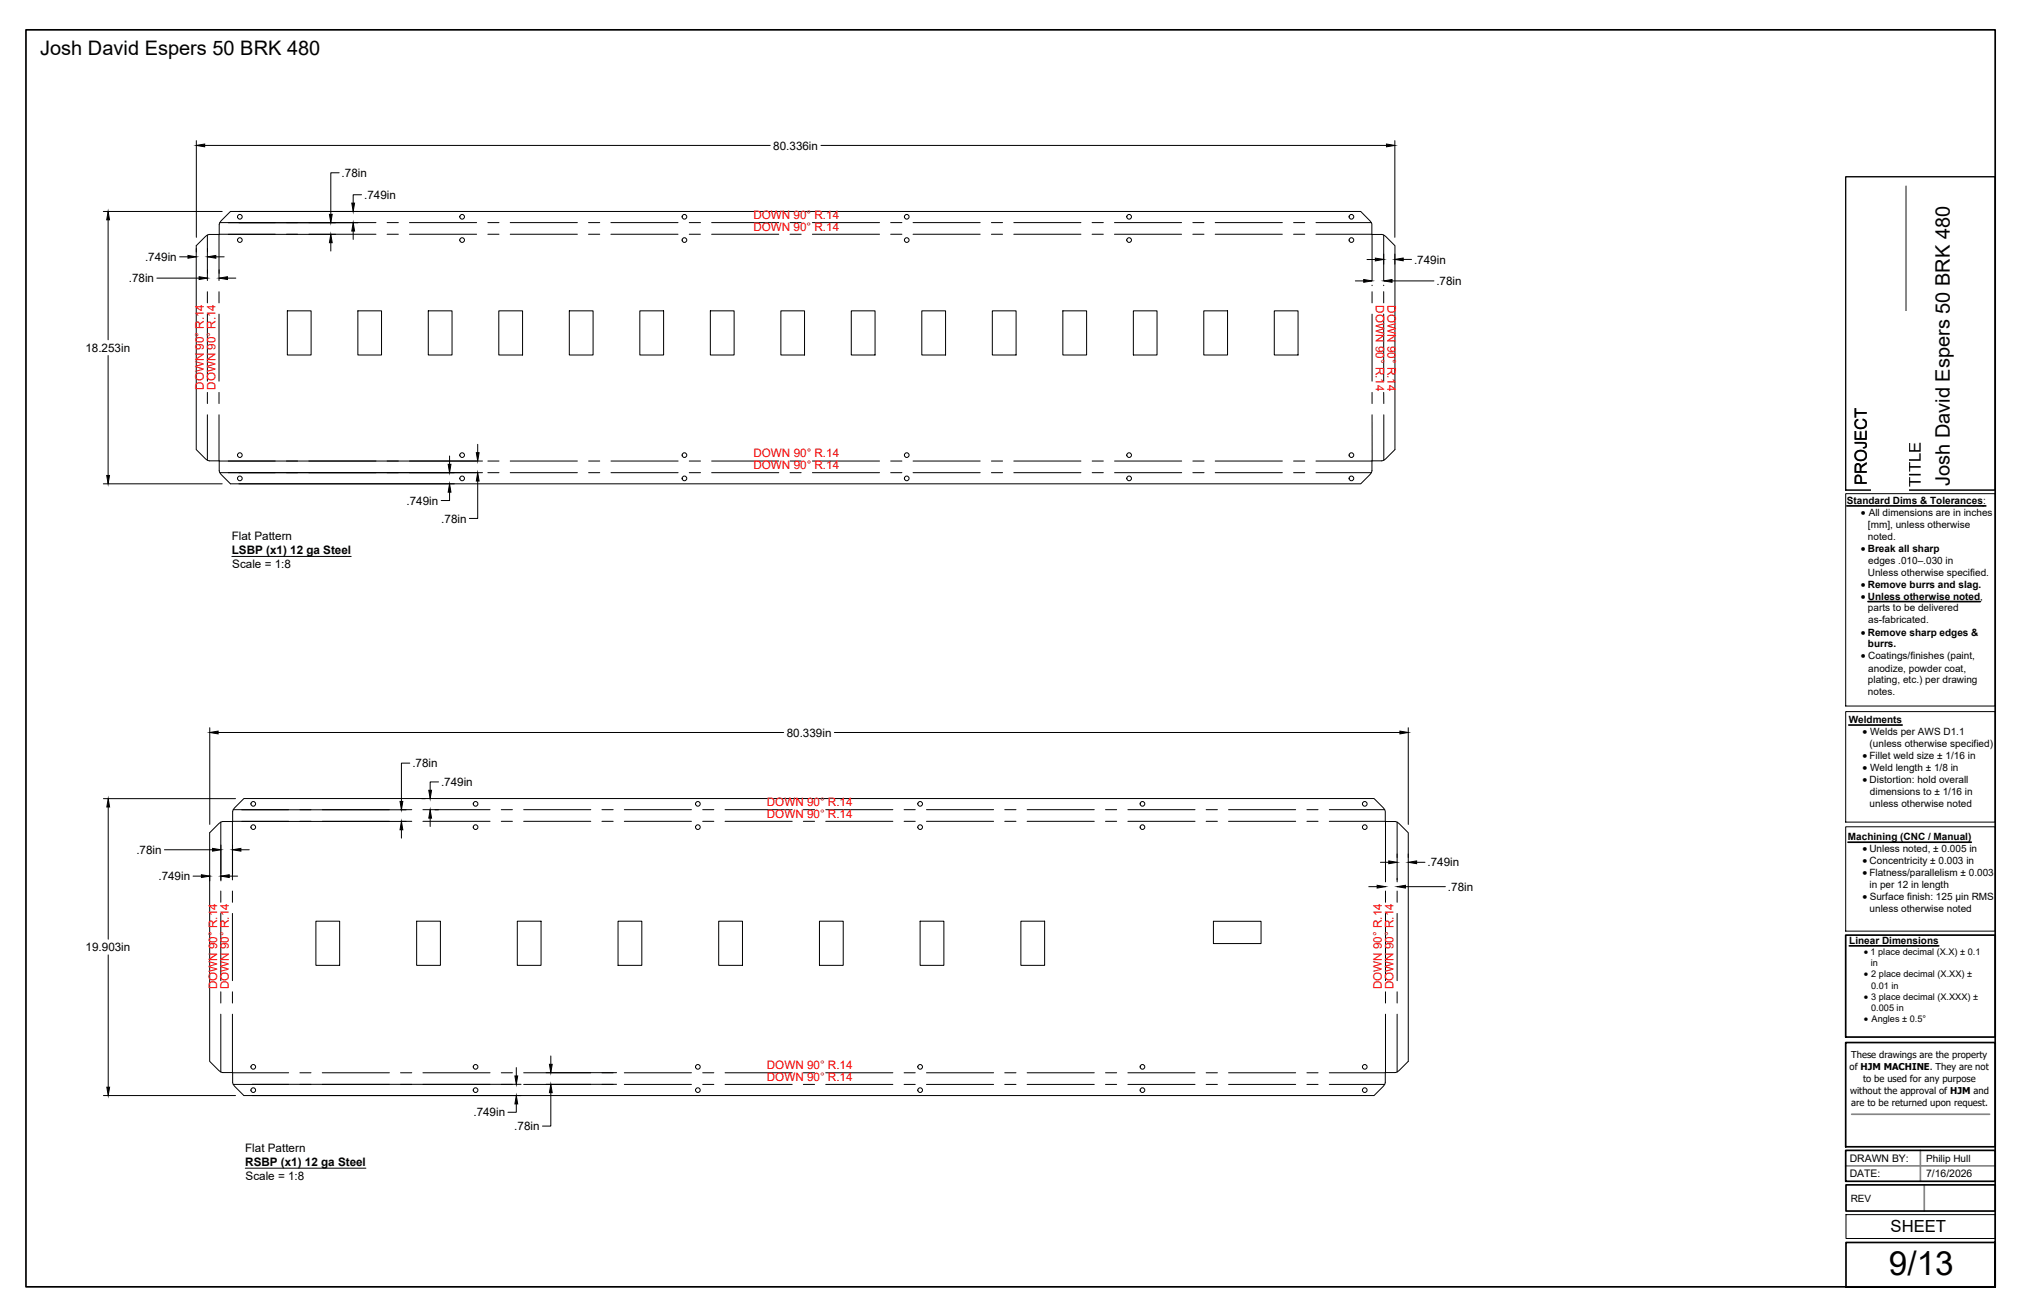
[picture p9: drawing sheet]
<svg xmlns="http://www.w3.org/2000/svg" width="432mm" height="279mm" viewBox="0 0 432 279" stroke-linecap="round" stroke-linejoin="round" font-family="sans-serif">
<!-- layer: Visible -->
<g fill="none" stroke="#000" stroke-width=".21">
<path d="M43.7 50.3l.8-.4h2.2v-2.1l.1-.4 2.2-2.4h240.6l2.3 2.4 .1 2.5 2.4 .1 2.5 2.3v43.4l-2.4 2.2-.4 .2h-2.1v2.1l-.2 .4-2.2 2.4h-240.6l-2.2-2.4-.1-.4v-2.1h-2.2l-.4-.2-2.3-2.2v-43.4zM61.2 66.1h5v9.4h-5zM76.2 66.1h5v9.4h-5zM91.1 66.1h5.1v9.4h-5.1zM106.2 66.1h5v9.4h-5zM121.2 66.1h5v9.4h-5zM136.2 66.1h5v9.4h-5zM151.2 66.1h5v9.4h-5zM166.2 66.1h5v9.4h-5zM181.2 66.1h5v9.4h-5zM196.2 66.1h5v9.4h-5zM211.2 66.1h5v9.4h-5z"/>
<path d="M226.2 66.1h5v9.4h-5zM241.2 66.1h5v9.4h-5zM256.2 66.1h5v9.4h-5zM271.2 66.1h5v9.4h-5zM44.6 177.2l2.4-2.3 .4-.1h2.1v-2.1l.1-.4 2.3-2.4h240.5l2.3 2.4 .1 .4v2.1h2.1l.4 .1 2.4 2.3v48.6l-2.4 2.3-.4 .1h-2.1v2.2l-.1 .4-2.3 2.3h-240.5l-2.3-2.3-.1-.4v-2.2h-2.1l-.4-.1-2.4-2.3zM67.2 196h5.1v9.4h-5.1zM88.7 196h5v9.4h-5zM110.1 196h5v9.4h-5zM131.5 196h5.1v9.4h-5.1zM153 196h5v9.4h-5zM174.4 196h5.1v9.4h-5.1zM195.8 196h5.1v9.4h-5.1z"/>
<path d="M217.3 196h5v9.4h-5zM258.2 196h10.2v4.8h-10.2z"/>
<circle cx="51" cy="46.1" r=".5"/>
<circle cx="51" cy="51.1" r=".5"/>
<circle cx="98.4" cy="46.1" r=".5"/>
<circle cx="98.4" cy="51.1" r=".5"/>
<circle cx="145.7" cy="46.1" r=".5"/>
<circle cx="145.7" cy="51.1" r=".5"/>
<circle cx="193" cy="51.1" r=".5"/>
<circle cx="193" cy="46.1" r=".5"/>
<circle cx="240.3" cy="51.1" r=".5"/>
<circle cx="240.3" cy="46.1" r=".5"/>
<circle cx="287.6" cy="46.1" r=".5"/>
<circle cx="287.6" cy="51.1" r=".5"/>
<circle cx="51" cy="96.8" r=".5"/>
<circle cx="98.4" cy="96.8" r=".5"/>
<circle cx="145.7" cy="96.8" r=".5"/>
<circle cx="193" cy="96.8" r=".5"/>
<circle cx="240.3" cy="96.8" r=".5"/>
<circle cx="287.6" cy="96.8" r=".5"/>
<circle cx="51" cy="101.8" r=".5"/>
<circle cx="98.4" cy="101.8" r=".5"/>
<circle cx="145.7" cy="101.8" r=".5"/>
<circle cx="193" cy="101.8" r=".5"/>
<circle cx="240.3" cy="101.8" r=".5"/>
<circle cx="287.6" cy="101.8" r=".5"/>
<circle cx="53.9" cy="171.1" r=".5"/>
<circle cx="53.9" cy="176" r=".5"/>
<circle cx="101.2" cy="171.1" r=".5"/>
<circle cx="101.2" cy="176" r=".5"/>
<circle cx="148.5" cy="176" r=".5"/>
<circle cx="148.5" cy="171.1" r=".5"/>
<circle cx="195.8" cy="171.1" r=".5"/>
<circle cx="195.8" cy="176" r=".5"/>
<circle cx="243.1" cy="171.1" r=".5"/>
<circle cx="243.1" cy="176" r=".5"/>
<circle cx="290.4" cy="176" r=".5"/>
<circle cx="290.4" cy="171.1" r=".5"/>
<circle cx="53.9" cy="227" r=".5"/>
<circle cx="53.9" cy="232" r=".5"/>
<circle cx="101.2" cy="227" r=".5"/>
<circle cx="101.2" cy="232" r=".5"/>
<circle cx="148.5" cy="227" r=".5"/>
<circle cx="148.5" cy="232" r=".5"/>
<circle cx="195.8" cy="227" r=".5"/>
<circle cx="195.8" cy="232" r=".5"/>
<circle cx="243.1" cy="227" r=".5"/>
<circle cx="243.1" cy="232" r=".5"/>
<circle cx="290.4" cy="232" r=".5"/>
<circle cx="290.4" cy="227" r=".5"/>
</g>
<!-- layer: Bend Center -->
<g fill="none" stroke="#000" stroke-width=".21">
<path d="M44.1 50v9.7M46.6 49.9v9.8M46.7 49.8h11.9M46.8 47.4h11.8M61 49.8h2.3M61 47.4h2.3M65.7 49.8h14.3M65.7 47.4h14.3M82.4 49.8h2.4M82.4 47.4h2.4M87.1 49.8h14.3M87.1 47.4h14.3"/>
<path d="M103.8 49.8h2.4M103.8 47.4h2.4M108.6 49.8h14.3M108.6 47.4h14.3M125.2 49.8h2.4M125.2 47.4h2.4M130 49.8h14.3M130 47.4h14.3M146.7 49.8h2.4M146.7 47.4h2.4M151.4 49.8h14.3M151.4 47.4h14.3"/>
<path d="M168.1 49.8h2.4M168.1 47.4h2.4M172.9 49.8h14.3M172.9 47.4h14.3M189.5 49.8h2.4M189.5 47.4h2.4M194.3 49.8h14.3M194.3 47.4h14.3M211 49.8h2.4M211 47.4h2.4M215.8 49.8h14.2M215.8 47.4h14.2"/>
<path d="M232.4 49.8h2.4M232.4 47.4h2.4M237.2 49.8h14.3M237.2 47.4h14.3M253.9 49.8h2.3M253.9 47.4h2.3M258.6 49.8h14.3M258.6 47.4h14.3M275.3 49.8h2.4M275.3 47.4h2.4M280.1 49.8h11.9M280.1 47.4h11.7"/>
<path d="M292 49.9v9.8M294.5 50v9.7M44.1 62.1v2.4M44.1 66.8v14.3M46.6 62.1v2.4M46.6 66.8v14.3M292 62.1v2.4M292 66.8v14.3M294.5 62.1v2.4M294.5 66.8v14.3M44.1 83.5v2.4M44.1 88.3v9.6"/>
<path d="M46.6 83.5v2.4M46.6 88.3v9.8M46.7 98.1h11.9M61 98.1h2.3M65.7 98.1h14.3M82.4 98.1h2.4M87.1 98.1h14.3M103.8 98.1h2.4M108.6 98.1h14.3M125.3 98.1h2.3M130 98.1h14.3M146.7 98.1h2.4"/>
<path d="M151.4 98.1h14.3M168.1 98.1h2.4M172.9 98.1h14.3M189.5 98.1h2.4M194.3 98.1h14.3M211 98.1h2.4M215.8 98.1h14.2M232.4 98.1h2.4M237.2 98.1h14.3M253.9 98.1h2.3M258.6 98.1h14.3M275.3 98.1h2.4"/>
<path d="M280.1 98.1h11.9M292 88.3v9.8M292 83.5v2.4M294.5 83.5v2.4M294.5 88.3v9.6M46.8 100.6h11.8M61 100.6h2.3M65.7 100.6h14.3M82.4 100.6h2.4M87.1 100.6h14.3M103.8 100.6h2.4M108.6 100.6h14.3"/>
<path d="M125.3 100.6h2.3M130 100.6h14.3M146.7 100.6h2.4M151.4 100.6h14.3M168.1 100.6h2.4M172.9 100.6h14.3M189.5 100.6h2.4M194.3 100.6h14.3M211 100.6h2.4M215.8 100.6h14.2M232.4 100.6h2.4M237.2 100.6h14.3"/>
<path d="M253.9 100.6h2.3M258.6 100.6h14.3M275.3 100.6h2.4M280.1 100.6h11.7M47 174.9v12.3M49.5 174.8v12.4M49.5 174.8h11.9M49.6 172.3h11.8M63.8 174.8h2.4M63.8 172.3h2.4M68.6 174.8h14.3M68.6 172.3h14.3"/>
<path d="M85.2 174.8h2.4M85.2 172.3h2.4M90 174.8h14.3M90 172.3h14.3M106.7 174.8h2.4M106.7 172.3h2.4M111.4 174.8h14.3M111.4 172.3h14.3M128.1 174.8h2.4M128.1 172.3h2.4M132.9 174.8h14.3M132.9 172.3h14.3"/>
<path d="M149.5 174.8h2.4M149.5 172.3h2.4M154.3 174.8h14.3M154.3 172.3h14.3M171 174.8h2.4M171 172.3h2.4M175.7 174.8h14.3M175.7 172.3h14.3M192.4 174.8h2.4M192.4 172.3h2.4M197.2 174.8h14.3M197.2 172.3h14.3"/>
<path d="M213.8 174.8h2.4M213.8 172.3h2.4M218.6 174.8h14.3M218.6 172.3h14.3M235.3 174.8h2.3M235.3 172.3h2.3M240 174.8h14.3M240 172.3h14.3M256.7 174.8h2.4M256.7 172.3h2.4M261.5 174.8h14.2M261.5 172.3h14.2"/>
<path d="M278.1 174.8h2.4M278.1 172.3h2.4M282.9 174.8h11.9M282.9 172.3h11.8M294.9 174.8v12.4M297.3 174.9v12.3M47 189.6v2.4M47 194.4v14.3M49.5 189.6v2.4M49.5 194.4v14.3M294.9 189.6v2.4M294.9 194.4v14.3"/>
<path d="M297.3 189.6v2.4M297.3 194.4v14.3M47 211.1v2.3M47 215.8v12.3M49.5 211.1v2.3M49.5 215.8v12.4M294.9 211.1v2.3M294.9 215.8v12.4M297.3 211.1v2.3M297.3 215.8v12.3M49.5 228.3h11.9M49.6 230.8h11.8"/>
<path d="M63.8 230.8h2.4M63.8 228.3h2.4M68.6 230.8h14.3M68.6 228.3h14.3M85.2 230.8h2.4M85.2 228.3h2.4M90 230.8h14.3M90 228.3h14.3M106.7 230.8h2.4M106.7 228.3h2.4M111.4 230.8h14.3M111.4 228.3h14.3"/>
<path d="M128.1 230.8h2.4M128.1 228.3h2.4M132.9 230.8h14.3M132.9 228.3h14.3M149.5 230.8h2.4M149.5 228.3h2.4M154.3 230.8h14.3M154.3 228.3h14.3M171 230.8h2.4M171 228.3h2.4M175.7 230.8h14.3M175.7 228.3h14.3"/>
<path d="M192.4 230.8h2.4M192.4 228.3h2.4M197.2 230.8h14.3M197.2 228.3h14.3M213.8 230.8h2.4M213.8 228.3h2.4M218.6 230.8h14.3M218.6 228.3h14.3M235.3 230.8h2.3M235.3 228.3h2.3M240 230.8h14.3M240 228.3h14.3"/>
<path d="M256.7 230.8h2.4M256.7 228.3h2.4M261.5 230.8h14.2M261.5 228.3h14.2M278.1 230.8h2.4M278.1 228.3h2.4M282.9 230.8h11.8M282.9 228.3h11.9"/>
</g>
<!-- layer: Titleblock -->
<path d="M405.6 39.7v64.6M394.1 237.1h29.3M392.8 248.1h31.8M408.7 244.8v6.6M409.5 252.1v5.6" fill="none" stroke="#848484" stroke-width=".36"/>
<path d="M5.5 6.4h419.1v267.4v-9.4h-31.7v9.4h31.7h-419.1zM393 107.7h29.6M397.5 128h23.9M393.4 154.3h11.4M393.3 179.2h26.2M392.8 199h31.8v21.7h-31.8zM393.6 201.3h19M392.8 221.8h31.8v22.2h-31.8zM392.8 244.8h31.8v6.6h-31.8zM392.9 252.1h31.7v5.6h-31.7z" fill="none" stroke="#000" stroke-width=".36"/>
<path d="M392.8 37.6h31.8v66.7h-31.8zM392.8 105.1h31.8v45.1h-31.8zM392.8 151.4h31.8v23.5h-31.8zM392.8 175.9h31.8v22.2h-31.8zM392.9 258.5h31.7v5h-31.7z" fill="none" stroke="#000" stroke-width=".21"/>
<!-- layer: Notes -->
<path d="M49.3 118.4h25.4M52.2 248.6h25.7" fill="none" stroke="#000" stroke-width=".21"/>
<!-- layer: FD_Dimensions -->
<g fill="none" stroke="#000" stroke-width=".21">
<path d="M41.8 29.9v20.6M43.6 30.9h120.3M72.2 36.8h-1.8v8.8M174.7 30.9h120.4M296.8 29.9v20.6M22 45h25.3M23 46.8v25.5M33.4 59.2h9M38.2 54.7h1.8M41.8 52.9v.7M44.2 52.9v.7M44.2 57.4v.8"/>
<path d="M45.9 54.7h1.8M46.6 57.4v.8M48.4 59.2h1.8M48.6 47.4h27.6M48.6 49.9h22.8M50.8 45h25.4M70.4 51.6v1.8M75.2 49.2v1.7M76.9 41.4h-1.7v1.8M288.4 59.8h1.8M290.9 55.2h1.8M294.5 54.1v2.1"/>
<path d="M296.2 59.8h9M296.8 54.1v2.1M298.6 55.2h1.8M23 75.6v25.6M292 60.7v.1M294.5 60.7v.1M48.6 98.1h54.1M95.7 97v1.8M101.7 94.6v1.7M22 103h25.3M48.6 100.6h54.1M50.8 103h45.9"/>
<path d="M95.7 104.7v1.8h-1.8M101.7 102.4v7.9h-1.8M44.6 154.9v20.5M46.4 155.9h120.4M177.6 155.9h120.3M299.7 154.9v20.5M22 169.9h28.1M23 171.7v28.2M47 179.8v6.2M49.5 179.8v6.2M51.4 172.3h35M51.4 174.8h35"/>
<path d="M85.4 176.6v1.8M87.2 162.4h-1.8v8.1M89.8 169.9h.7M91.5 174.1v1.8M92.6 172.3h.7M93.3 166.4h-1.8v1.8M35 180.8h10.2M41.1 186.4h1.8M44.6 186.2v1.3M47 186.2v1.3M48.8 186.4h1.8M51.3 180.8h1.7"/>
<path d="M291.3 188.7h1.8M293.8 183.5h1.8M294.9 186.9v.8M297.3 181.7v.8M297.3 186.9v.8M299.1 188.7h8.5M299.7 181.7v.8M301.5 183.5h1.8M23 203.2v28.2M22 233.1h28.1M53.7 230.7h57.2M53.7 233.1h57.2"/>
<path d="M109.9 234.9v1.8h-1.8M109.9 227.2v1.8M116.2 230.7h15M116.2 228.3h15M117.2 232.5v7.1h-1.8M117.2 224.7v1.8"/>
</g>
<g fill="#000" stroke="#000" stroke-width=".21">
<path d="M41.8 30.9l1.8-.3v.6zM295.1 30.6l1.7 .3-1.7 .3zM23 45l.3 1.8h-.6zM40 54.4l1.8 .3-1.8 .2zM42.4 58.9l1.8 .3-1.8 .3zM44.2 54.7l1.7-.3v.5zM46.6 59.2l1.8-.3v.6zM70.4 49.9l.3 1.7h-.6zM70.1 45.6h.6l-.3 1.8zM75.2 47.4l.3 1.8h-.6zM74.9 43.2h.6l-.3 1.8zM290.2 59.5l1.8 .3-1.8 .3z"/>
<path d="M292.7 54.9l1.8 .3-1.8 .3zM294.5 59.8l1.7-.3v.6zM296.8 55.2l1.8-.3v.6zM95.4 98.8h.6l-.3 1.8zM101.4 96.3h.6l-.3 1.8zM22.7 101.2h.6l-.3 1.8zM95.7 103l.3 1.7h-.6zM101.7 100.6l.3 1.8h-.6zM44.6 155.9l1.8-.3v.6zM297.9 155.6l1.8 .3-1.8 .3zM23 169.9l.3 1.8h-.6zM85.4 174.8l.3 1.8h-.6z"/>
<path d="M85.1 170.5h.6l-.3 1.8zM91.5 172.3l.3 1.8h-.6zM91.2 168.2h.6l-.3 1.7zM42.9 186.1l1.7 .3-1.7 .3zM45.2 180.5l1.8 .3-1.8 .3zM47 186.4l1.8-.3v.6zM49.5 180.8l1.8-.3v.6zM293.1 188.4l1.8 .3-1.8 .3zM295.6 183.2l1.7 .3-1.7 .3zM297.3 188.7l1.8-.3v.6zM299.7 183.5l1.8-.3v.6zM22.7 231.4h.6l-.3 1.7z"/>
<path d="M109.6 229h.6l-.3 1.7zM109.9 233.1l.3 1.8h-.6zM116.9 226.5h.6l-.3 1.8zM117.2 230.7l.3 1.8h-.6z"/>
</g>
<g fill="#fff" stroke="#fff" stroke-width=".35">
<path d="M399.4 68.6h5.3v34.9h-5.3z"/>
<path d="M399.4 71.2h5.3v32.3h-5.3z"/>
<path d="M399.4 89.9h5.3v13.6h-5.3z"/>
<path d="M399.4 68.6h5.3v19.8h-5.3z"/>
</g>
<path d="M398.3 66.3h7.9v38.1h-7.9z" fill="#fff"/>
<text font-size="7.1" x="402" y="271.4">9/13</text>
<g font-size="4.3">
<text x="8.6" y="11.7">Josh David Espers 50 BRK 480</text>
<text x="415" y="103.4" transform="rotate(-90 415 103.4)">Josh David Espers 50 BRK 480</text>
</g>
<g font-size="3.5">
<text x="397.3" y="103.3" transform="rotate(-90 397.3 103.3)">PROJECT</text>
<text x="408.7" y="103.6" transform="rotate(-90 408.7 103.6)">TITLE</text>
<text x="402.3" y="262.1">SHEET</text>
</g>
<g font-size="2.5">
<text x="164.6" y="31.8">80.336in</text>
<text x="72.7" y="37.7">.78in</text>
<text x="77.5" y="42.3">.749in</text>
<text x="30.9" y="55.5">.749in</text>
<text x="300.9" y="56.1">.749in</text>
<text x="27.4" y="60.1">.78in</text>
<text x="305.7" y="60.7">.78in</text>
<text x="18.2" y="74.8">18.253in</text>
<text x="86.5" y="107.4">.749in</text>
<text x="93.9" y="111.2">.78in</text>
<text x="49.3" y="114.9">Flat Pattern</text>
<text x="49.3" y="117.9">LSBP (x1) 12 ga Steel</text>
<text x="49.4" y="120.9">Scale = 1:8</text>
<text x="167.4" y="156.8">80.339in</text>
<text x="87.8" y="163.3">.78in</text>
<text x="93.9" y="167.3">.749in</text>
<text x="29" y="181.7">.78in</text>
<text x="303.8" y="184.4">.749in</text>
<text x="33.7" y="187.3">.749in</text>
<text x="308.1" y="189.5">.78in</text>
<text x="18.2" y="202.4">19.903in</text>
<text x="100.8" y="237.6">.749in</text>
<text x="52.2" y="245.1">Flat Pattern</text>
<text x="109.5" y="240.5">.78in</text>
<text x="52.2" y="248.1">RSBP (x1) 12 ga Steel</text>
<text x="52.3" y="251.1">Scale = 1:8</text>
</g>
<g font-size="2.5" fill="#f00">
<text x="160.3" y="46.6">DOWN 90° R.14</text>
<text x="160.3" y="49.1">DOWN 90° R.14</text>
<text x="292.8" y="65" transform="rotate(90 292.8 65)">DOWN 90° R.14</text>
<text x="295.3" y="65" transform="rotate(90 295.3 65)">DOWN 90° R.14</text>
<text x="43.4" y="83" transform="rotate(-90 43.4 83)">DOWN 90° R.14</text>
<text x="45.8" y="83" transform="rotate(-90 45.8 83)">DOWN 90° R.14</text>
<text x="160.3" y="99.8">DOWN 90° R.14</text>
<text x="160.3" y="97.3">DOWN 90° R.14</text>
<text x="163.2" y="171.5">DOWN 90° R.14</text>
<text x="163.2" y="174">DOWN 90° R.14</text>
<text x="46.2" y="210.5" transform="rotate(-90 46.2 210.5)">DOWN 90° R.14</text>
<text x="48.7" y="210.5" transform="rotate(-90 48.7 210.5)">DOWN 90° R.14</text>
<text x="294" y="210.5" transform="rotate(-90 294 210.5)">DOWN 90° R.14</text>
<text x="296.5" y="210.5" transform="rotate(-90 296.5 210.5)">DOWN 90° R.14</text>
<text x="163.2" y="227.5">DOWN 90° R.14</text>
<text x="163.2" y="230">DOWN 90° R.14</text>
</g>
<g font-size="2.3">
<text x="396" y="109.8">· All dimensions are in inches</text>
<text x="396" y="140.3">· Coatings/finishes (paint,</text>
<text x="396.4" y="156.4">· Welds per AWS D1.1</text>
<text x="396.4" y="161.5">· Fillet weld size ± 1/16 in</text>
<text x="396.4" y="164.1">· Weld length ± 1/8 in</text>
<text x="396.4" y="166.6">· Distortion: hold overall</text>
<text x="396.4" y="181.3">· Unless noted, ± 0.005 in</text>
<text x="396.4" y="183.9">· Concentricity ± 0.003 in</text>
<text x="396.4" y="186.4">· Flatness/parallelism ± 0.003</text>
<text x="396.4" y="191.6">· Surface finish: 125 µin RMS</text>
</g>
<g font-size="2.2">
<text x="396" y="117.4">· Break all sharp</text>
<text x="396" y="125">· Remove burrs and slag.</text>
<text x="396" y="127.6">· Unless otherwise noted,</text>
<text x="396" y="135.2">· Remove sharp edges &amp;</text>
<text x="393.7" y="250.5">DATE:</text>
<text x="393.7" y="247.2">DRAWN BY:</text>
<text x="409.9" y="250.5">7/16/2026</text>
</g>
<g font-size="2.1">
<text x="393" y="107.2">Standard Dims &amp; Tolerances:</text>
<text x="397.5" y="112.3">[mm], unless otherwise</text>
<text x="397.5" y="114.9">noted.</text>
<text x="397.6" y="119.9">edges .010–.030 in</text>
<text x="397.5" y="122.5">Unless otherwise specified.</text>
<text x="397.5" y="130.1">parts to be delivered</text>
<text x="397.5" y="137.8">burrs.</text>
<text x="397.6" y="132.7">as-fabricated.</text>
<text x="397.6" y="142.9">anodize, powder coat,</text>
<text x="397.5" y="145.4">plating, etc.) per drawing</text>
<text x="397.5" y="148">notes.</text>
<text x="393.4" y="153.8">Weldments</text>
<text x="397.9" y="159">(unless otherwise specified)</text>
<text x="397.9" y="171.7">unless otherwise noted</text>
<text x="398" y="169.2">dimensions to ± 1/16 in</text>
<text x="393.3" y="178.8">Machining (CNC / Manual)</text>
<text x="397.8" y="189">in per 12 in length</text>
<text x="397.9" y="194.1">unless otherwise noted</text>
<text x="393.6" y="200.8">Linear Dimensions</text>
<text x="396.7" y="203.2">· 1 place decimal (X.X) ± 0.1</text>
<text x="396.7" y="208">· 2 place decimal (X.XX) ±</text>
<text x="396.7" y="212.8">· 3 place decimal (X.XXX) ±</text>
<text x="396.7" y="217.6">· Angles ± 0.5°</text>
<text x="409.9" y="247.2">Philip Hull</text>
<text x="393.9" y="255.7">REV</text>
</g>
<g font-size="2">
<text x="398.2" y="205.6">in</text>
<text x="398.2" y="210.4">0.01 in</text>
<text x="398.2" y="215.2">0.005 in</text>
<text x="393.6" y="227.7">of HJM MACHINE. They are not</text>
<text x="394" y="225.2">These drawings are the property</text>
<text x="393.7" y="232.8">without the approval of HJM and</text>
<text x="396.5" y="230.3">to be used for any purpose</text>
<text x="393.9" y="235.3">are to be returned upon request.</text>
</g>
</svg>
